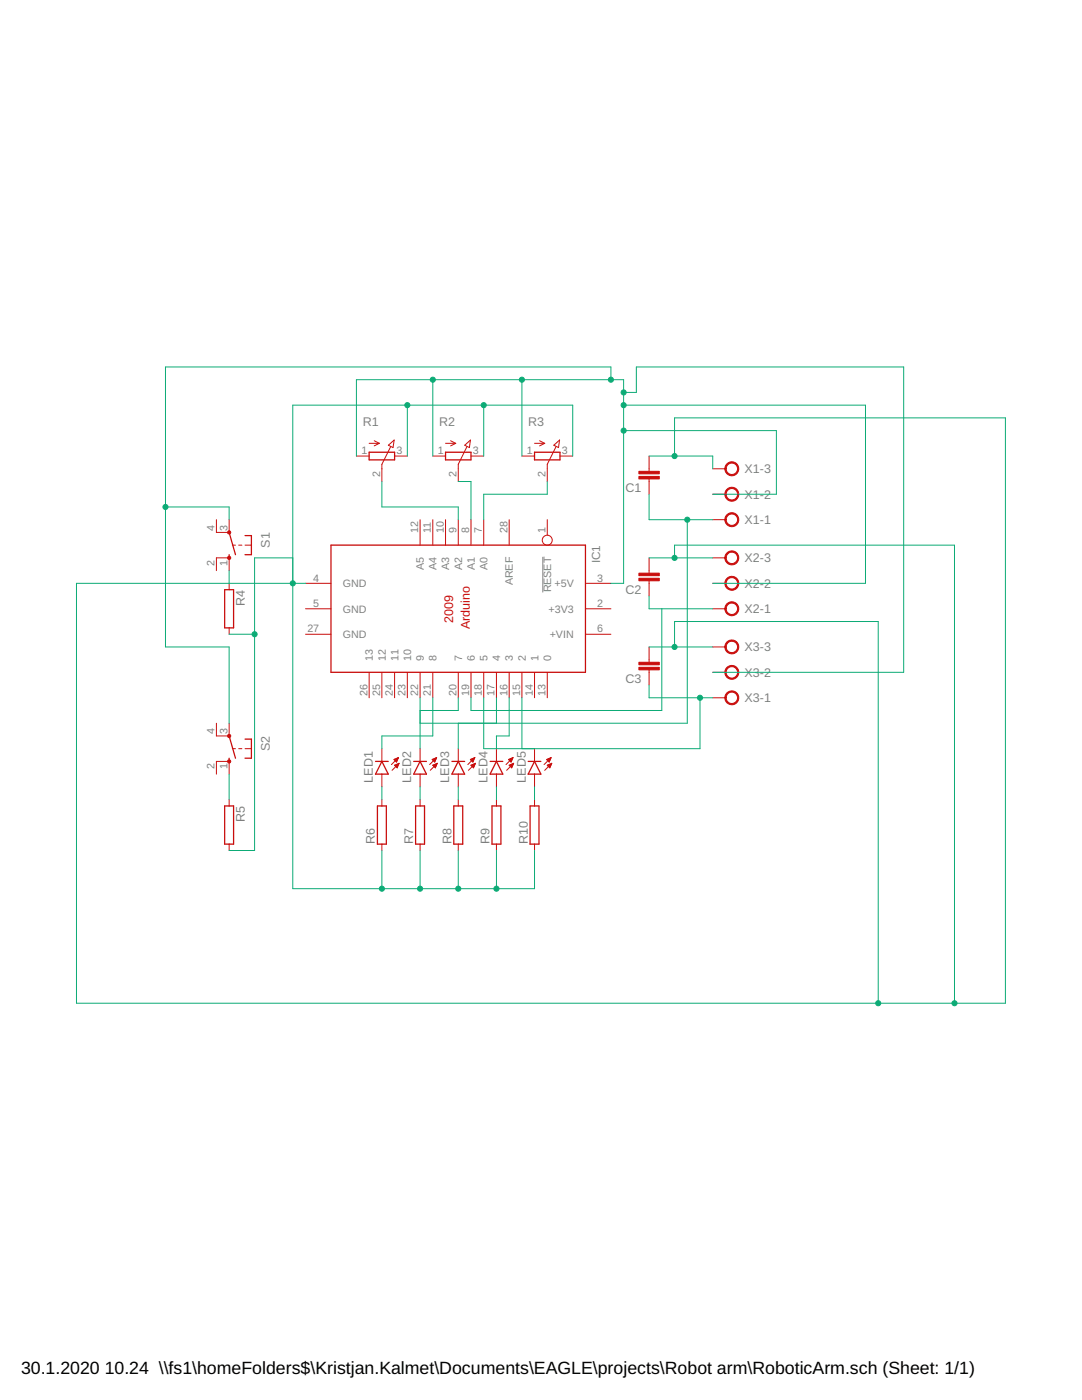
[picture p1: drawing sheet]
<svg xmlns="http://www.w3.org/2000/svg" width="216mm" height="279mm" viewBox="0 0 216 279" stroke-linecap="round" stroke-linejoin="round" font-family="sans-serif">
<path d="M108.3 111.1v7.1" fill="none" stroke="#808080" stroke-width=".2"/>
<g fill="none" stroke="#c90d0c" stroke-width=".25">
<path d="M73.7 90.3h5v1.5h-5zM88.9 90.3h5.1v1.5h-5.1zM106.7 90.3h5v1.5h-5zM44.8 117.7h1.8v7.6h-1.8zM45.7 110.7v.6M45.7 106.3l1.3 4.4M48.9 106.9h1.3v3.8h-1.3M66 108.8h50.8v25.4h-50.8zM45.7 151.3v.7M45.7 146.9l1.3 4.4M48.9 147.5h1.3v3.8h-1.3M74.9 152h2.6"/>
<path d="M76.2 152l1.3 2.5h-2.6zM82.5 152h2.6M83.8 152l1.3 2.5h-2.6zM90.2 152h2.5M91.4 152l1.3 2.5h-2.5zM97.8 152h2.5M99.1 152l1.2 2.5h-2.5zM105.4 152h2.5M106.7 152l1.2 2.5h-2.5zM44.8 160.8h1.8v7.7h-1.8zM75.3 160.8h1.8v7.7h-1.8zM82.9 160.8h1.8v7.7h-1.8z"/>
<path d="M90.6 160.8h1.7v7.7h-1.7zM98.2 160.8h1.7v7.7h-1.7zM105.8 160.8h1.7v7.7h-1.7z"/>
</g>
<g fill="none" stroke="#c90d0c" stroke-width=".2">
<path d="M71.1 91h2.6M73.7 88.5h2M74.7 88l1 .5M75.7 88.5l-1 .5M77.5 88.9l1.2-1.1-.3 1.5zM78 89.1l-1.8 3.6v3.4M78.7 91h2.6M86.4 91h2.5M88.9 88.5h2M89.9 88l1 .5M90.9 88.5l-1 .5M92.7 88.9l1.2-1.1-.2 1.5z"/>
<path d="M93.2 89.1l-1.8 3.6v3.4M94 91h2.5M104.1 91h2.6M106.7 88.5h2M107.7 88l1 .5M108.7 88.5l-1 .5M110.5 88.9l1.2-1.1-.3 1.5zM111 89.1l-1.8 3.6v3.4M111.7 91h2.6M129.5 91v3.1M129.5 95.6v3M142.2 98.6h2.6"/>
<path d="M142.2 93.6h2.6M43.2 103.7v2.6h2.5v-2.6M43.2 113.9v-2.6h2.5v2.6M45.7 116.4v1.3M46.4 108.8h.6M47.6 108.8h.7M48.9 108.8h1.3M61 116.4h5M83.8 103.7v5.1M86.4 103.7v5.1M88.9 103.7v5.1M91.4 103.7v5.1"/>
<path d="M94 103.7v5.1M96.5 103.7v5.1M101.6 103.7v5.1M109.2 103.7v3.1M116.8 116.4h5.1M129.5 111.3v3.1M129.5 115.9v3.1M142.2 116.4h2.6M142.2 111.3h2.6M142.2 103.7h2.6M45.7 125.3v1.3M61 121.5h5"/>
<path d="M61 126.6h5M73.7 134.2v5.1M76.2 134.2v5.1M78.7 134.2v5.1M81.3 134.2v5.1M83.8 134.2v5.1M86.4 134.2v5.1M91.4 134.2v5.1M94 134.2v5.1M96.5 134.2v5.1M99.1 134.2v5.1M101.6 134.2v5.1"/>
<path d="M104.1 134.2v5.1M106.7 134.2v5.1M109.2 134.2v5.1M116.8 121.5h5.1M116.8 126.6h5.1M129.5 129.1v3.1M129.5 133.7v3M142.2 121.5h2.6M142.2 139.3h2.6M142.2 134.2h2.6M142.2 129.1h2.6M43.2 144.3v2.6h2.5v-2.6"/>
<path d="M43.2 154.5v-2.5h2.5v2.5M45.7 159.6v1.2M46.4 149.4h.6M47.6 149.4h.7M48.9 149.4h1.3M76.2 149.4v2.6M76.2 154.5v2.5M76.2 159.6v1.2M78.6 151.6l.9-.4-.4 .9zM78.7 151.7h.6M78.7 151.5h.7M78.7 152.7h.8"/>
<path d="M78.8 151.8h.4M78.9 152.9h.5M78.9 151.9h.3M79 153h.4M79 152.6h.5M79 151.4h.4M79 152h.1M79.1 153.1h.2M79.2 153.2h.1M79.3 152.5h.3M79.3 151.3h.2M79.5 151.2l-1.4 1.4"/>
<path d="M79.5 152.4h.1M79.6 152.3l-1.4 1.4M79.6 152.3l-.4 .9M79.6 152.3l-.9 .4 .5 .5M83.8 149.4v2.6M83.8 154.5v2.5M83.8 159.6v1.2M86.2 151.6l.9-.4-.4 .9zM86.3 151.7h.6M86.3 151.5h.7M86.4 152.7h.7M86.4 151.8h.5"/>
<path d="M86.5 152.9h.5M86.5 151.9h.3M86.6 153h.4M86.6 152.6h.5M86.6 151.4h.4M86.7 152h.1M86.7 153.1h.2M86.8 153.2h.1M86.9 152.5h.3M86.9 151.3h.2M87.1 151.2l-1.4 1.4M87.2 152.4h.1"/>
<path d="M87.2 152.3l-1.3 1.4M87.2 152.3l-.3 .9M87.2 152.3l-.8 .4 .5 .5M91.4 149.4v2.6M91.4 154.5v2.5M91.4 159.6v1.2M93.9 151.6l.8-.4-.3 .9zM93.9 151.7h.6M94 151.5h.6M94 152.7h.7M94 151.8h.5M94.1 152.9h.5"/>
<path d="M94.1 151.9h.3M94.2 152.6h.5M94.2 153h.4M94.2 151.4h.4M94.3 152h.1M94.3 153.1h.2M94.5 153.2h.1M94.5 152.5h.3M94.5 151.3h.2M94.7 151.2l-1.4 1.4M94.8 152.4h.1M94.9 152.3l-1.4 1.4"/>
<path d="M94.9 152.3l-.4 .9M94.9 152.3l-.9 .4 .5 .5M99.1 149.4v2.6M99.1 154.5v2.5M99.1 159.6v1.2M101.5 151.6l.9-.4-.4 .9zM101.5 151.7h.7M101.6 151.5h.6M101.6 152.7h.7M101.7 151.8h.4M101.7 152.9h.6M101.8 151.9h.3"/>
<path d="M101.8 152.6h.6M101.9 153h.3M101.9 151.4h.4M101.9 152h.1M102 153.1h.2M102.1 153.2h.1M102.1 152.5h.3M102.2 151.3h.1M102.4 151.2l-1.4 1.4M102.4 152.4h.1M102.5 152.3l-1.4 1.4M102.5 152.3l-.4 .9"/>
<path d="M102.5 152.3l-.9 .4 .5 .5M106.7 149.4v2.6M106.7 154.5v2.5M106.7 159.6v1.2M109.1 151.6l.9-.4-.4 .9zM109.2 151.7h.6M109.2 151.5h.6M109.2 152.7h.7M109.3 151.8h.4M109.3 152.9h.6M109.4 151.9h.3M109.5 153h.3"/>
<path d="M109.5 152.6h.5M109.5 151.4h.4M109.5 152h.1M109.6 153.1h.2M109.7 153.2h.1M109.7 152.5h.3M109.8 151.3h.1M110 151.2l-1.4 1.4M110 152.4h.1M110.1 152.3l-1.4 1.4M110.1 152.3l-.4 .9M110.1 152.3l-.9 .4 .5 .5"/>
<path d="M45.7 168.5v1.2M76.2 168.5v1.2M83.8 168.5v1.2M91.4 168.5v1.2M99.1 168.5v1.2M106.7 168.5v1.2"/>
<circle cx="109.2" cy="107.8" r=".99"/>
</g>
<g fill="#c90d0c" stroke="#c90d0c" stroke-width=".2">
<path d="M145 102.8a1.39 1.39 0 0 1 2.2 .2 1.39 1.39 0 0 1-.8 2.1 1.39 1.39 0 0 1-1.8-1.4h.3a1.15 1.15 0 0 1 1.6-1.1 1.15 1.15 0 0 1 .3 1.9 1.15 1.15 0 0 1-1.9-.5v-.3h-.3z" fill-rule="evenodd"/>
<path d="M145 97.7a1.39 1.39 0 0 1 2.2 .2 1.39 1.39 0 0 1-.8 2.1 1.39 1.39 0 0 1-1.8-1.4h.3a1.15 1.15 0 0 1 1.6-1 1.15 1.15 0 0 1 .3 1.9 1.15 1.15 0 0 1-1.9-.6v-.3h-.3z" fill-rule="evenodd"/>
<path d="M145 92.6a1.39 1.39 0 0 1 2.2 .2 1.39 1.39 0 0 1-.8 2.1 1.39 1.39 0 0 1-1.8-1.3h.3a1.15 1.15 0 0 1 1.6-1.1 1.15 1.15 0 0 1 .3 1.9 1.15 1.15 0 0 1-1.9-.6v-.2h-.3z" fill-rule="evenodd"/>
<path d="M145 120.5a1.4 1.4 0 0 1 2.2 .3 1.4 1.4 0 0 1-.8 2 1.4 1.4 0 0 1-1.8-1.3h.3a1.15 1.15 0 0 1 1.6-1.1 1.15 1.15 0 0 1 .3 1.9 1.15 1.15 0 0 1-1.9-.5v-.3h-.3z" fill-rule="evenodd"/>
<path d="M145 115.5a1.39 1.39 0 0 1 2.2 .2 1.39 1.39 0 0 1-.8 2.1 1.39 1.39 0 0 1-1.8-1.4h.3a1.15 1.15 0 0 1 1.6-1.1 1.15 1.15 0 0 1 .3 1.9 1.15 1.15 0 0 1-1.9-.5v-.3h-.3z" fill-rule="evenodd"/>
<path d="M145 110.4a1.39 1.39 0 0 1 2.2 .2 1.39 1.39 0 0 1-.8 2.1 1.39 1.39 0 0 1-1.8-1.4h.3a1.15 1.15 0 0 1 1.6-1 1.15 1.15 0 0 1 .3 1.9 1.15 1.15 0 0 1-1.9-.6v-.3h-.3z" fill-rule="evenodd"/>
<path d="M145 138.3a1.4 1.4 0 0 1 2.2 .2 1.4 1.4 0 0 1-.8 2.1 1.4 1.4 0 0 1-1.8-1.3h.3a1.15 1.15 0 0 1 1.6-1.1 1.15 1.15 0 0 1 .3 1.9 1.15 1.15 0 0 1-1.9-.5v-.3h-.3z" fill-rule="evenodd"/>
<path d="M145 133.2a1.4 1.4 0 0 1 2.2 .3 1.4 1.4 0 0 1-.8 2 1.4 1.4 0 0 1-1.8-1.3h.3a1.15 1.15 0 0 1 1.6-1.1 1.15 1.15 0 0 1 .3 1.9 1.15 1.15 0 0 1-1.9-.5v-.3h-.3z" fill-rule="evenodd"/>
<path d="M145 128.1a1.4 1.4 0 0 1 2.2 .3 1.4 1.4 0 0 1-.8 2 1.4 1.4 0 0 1-1.8-1.3h.3a1.15 1.15 0 0 1 1.6-1.1 1.15 1.15 0 0 1 .3 1.9 1.15 1.15 0 0 1-1.9-.5v-.3h-.3z" fill-rule="evenodd"/>
<circle cx="45.7" cy="106.2" r=".33"/>
<circle cx="45.7" cy="111.3" r=".33"/>
<circle cx="45.7" cy="146.9" r=".32"/>
<circle cx="45.7" cy="152" r=".32"/>
</g>
<g fill="#c90d0c" stroke="#c90d0c" stroke-width=".2">
<path d="M127.5 95.1h4.1v.5h-4.1z"/>
<path d="M127.5 94.1h4.1v.5h-4.1z"/>
<path d="M127.5 115.4h4.1v.5h-4.1z"/>
<path d="M127.5 114.4h4.1v.5h-4.1z"/>
<path d="M127.5 133.2h4.1v.5h-4.1z"/>
<path d="M127.5 132.2h4.1v.5h-4.1z"/>
</g>
<g fill="none" stroke="#0dab76" stroke-width=".2">
<path d="M86.4 75.8v15.2M104.1 75.8v15.2M121.9 75.8v-2.6h-88.9v55.9h12.7v15.2M124.4 78.3h2.6v-5.1h53.3v61h-38.1M71.1 91v-15.2h53.3v40.6h-2.5M76.2 96.1v5.1h15.2v2.5M81.3 80.9v10.1M91.4 96.1h2.6v7.6M96.5 80.9v10.1M109.2 96.1v2.5h-12.7v5.1M114.3 91v-10.1h-55.9v96.5h48.3v-7.7M124.4 85.9h30.5v12.7h-12.7"/>
<path d="M124.4 80.9h48.3v35.5h-30.5M129.5 98.6v5.1h12.7M129.5 91h12.7v2.6M134.6 91v-7.6h66v116.8h-185.3v-83.8h45.7M33 101.2h12.7v2.5M45.7 113.9v2.5M58.4 111.3h-7.6v58.4h-5.1M129.5 119v2.5h12.7M129.5 111.3h12.7M134.6 111.3v-2.5h55.9v91.4M137.1 103.7v40.6h-53.3M45.7 126.6h5.1"/>
<path d="M83.8 139.3v10.1M86.4 139.3v7.6h-10.2v2.5M91.4 139.3v2.5h-7.6M96.5 139.3v10.1h43.2v-10.1M99.1 139.3v5M101.6 139.3v7.6h-2.5v2.5M104.1 139.3v10.1M129.5 129.1h12.7M129.5 136.7v2.6h12.7M132.1 121.5v20.3h-38.1v-2.5M134.6 129.1v-5.1h40.6v76.2M45.7 154.5v5.1"/>
<path d="M76.2 157v2.6M83.8 157v2.6M91.4 144.3v5.1M91.4 157v2.6M99.1 157v2.6M106.7 157v2.6M76.2 169.7v7.7M83.8 169.7v7.7M91.4 169.7v7.7M99.1 169.7v7.7"/>
</g>
<g fill="#0dab76" stroke="#0dab76" stroke-width=".2">
<circle cx="86.4" cy="75.8" r=".51"/>
<circle cx="104.1" cy="75.8" r=".51"/>
<circle cx="121.9" cy="75.8" r=".51"/>
<circle cx="33" cy="101.2" r=".51"/>
<circle cx="124.4" cy="80.9" r=".51"/>
<circle cx="124.4" cy="78.3" r=".51"/>
<circle cx="124.4" cy="85.9" r=".51"/>
<circle cx="139.7" cy="139.3" r=".51"/>
<circle cx="134.6" cy="129.1" r=".51"/>
<circle cx="134.6" cy="111.3" r=".51"/>
<circle cx="99.1" cy="177.4" r=".51"/>
<circle cx="91.4" cy="177.4" r=".51"/>
<circle cx="83.8" cy="177.4" r=".51"/>
<circle cx="76.2" cy="177.4" r=".51"/>
<circle cx="58.4" cy="116.4" r=".51"/>
<circle cx="96.5" cy="80.9" r=".51"/>
<circle cx="81.3" cy="80.9" r=".51"/>
<circle cx="50.8" cy="126.6" r=".51"/>
<circle cx="134.6" cy="91" r=".51"/>
<circle cx="190.5" cy="200.2" r=".51"/>
<circle cx="175.2" cy="200.2" r=".51"/>
<circle cx="137.1" cy="103.7" r=".51"/>
</g>
<g font-size="3.5">
<text x="4.2" y="274.2">30.1.2020</text>
<text x="20.9" y="274.2">10.24 \\fs1\homeFolders$\Kristjan.Kalmet\Documents\EAGLE\projects\Robot arm\RoboticArm.sch (Sheet: 1/1)</text>
</g>
<g font-size="2.5" fill="#808080">
<text x="72.4" y="85.1">R1</text>
<text x="87.6" y="85.1">R2</text>
<text x="105.4" y="85.1">R3</text>
<text x="148.6" y="94.4">X1-3</text>
<text x="124.8" y="98.3">C1</text>
<text x="148.6" y="99.5">X1-2</text>
<text x="148.6" y="104.6">X1-1</text>
<text x="53.9" y="109.3" transform="rotate(-90 53.9 109.3)">S1</text>
<text x="148.6" y="112.2">X2-3</text>
<text x="124.8" y="118.6">C2</text>
<text x="148.6" y="117.3">X2-2</text>
<text x="48.9" y="120.9" transform="rotate(-90 48.9 120.9)">R4</text>
<text x="148.6" y="122.4">X2-1</text>
<text x="148.6" y="130">X3-3</text>
<text x="124.8" y="136.3">C3</text>
<text x="148.6" y="135.1">X3-2</text>
<text x="148.6" y="140.2">X3-1</text>
<text x="53.9" y="150" transform="rotate(-90 53.9 150)">S2</text>
<text x="74.4" y="156.2" transform="rotate(-90 74.4 156.2)">LED1</text>
<text x="82" y="156.2" transform="rotate(-90 82 156.2)">LED2</text>
<text x="89.7" y="156.2" transform="rotate(-90 89.7 156.2)">LED3</text>
<text x="97.3" y="156.2" transform="rotate(-90 97.3 156.2)">LED4</text>
<text x="104.9" y="156.2" transform="rotate(-90 104.9 156.2)">LED5</text>
<text x="48.9" y="164" transform="rotate(-90 48.9 164)">R5</text>
<text x="74.8" y="168.5" transform="rotate(-90 74.8 168.5)">R6</text>
<text x="82.4" y="168.5" transform="rotate(-90 82.4 168.5)">R7</text>
<text x="90.1" y="168.5" transform="rotate(-90 90.1 168.5)">R8</text>
<text x="97.7" y="168.5" transform="rotate(-90 97.7 168.5)">R9</text>
<text x="105.3" y="168.5" transform="rotate(-90 105.3 168.5)">R10</text>
</g>
<g font-size="2.5" fill="#c90d0c">
<text x="90.4" y="124.3" transform="rotate(-90 90.4 124.3)">2009</text>
<text x="93.7" y="125.6" transform="rotate(-90 93.7 125.6)">Arduino</text>
</g>
<text font-size="2.3" fill="#808080" x="119.8" y="112.5" transform="rotate(-90 119.8 112.5)">IC1</text>
<g font-size="2.1" fill="#808080">
<text x="72.1" y="90.7">1</text>
<text x="75.8" y="95.1" transform="rotate(-90 75.8 95.1)">2</text>
<text x="79.1" y="90.7">3</text>
<text x="87.4" y="90.7">1</text>
<text x="91.1" y="95.1" transform="rotate(-90 91.1 95.1)">2</text>
<text x="94.3" y="90.7">3</text>
<text x="105.1" y="90.7">1</text>
<text x="108.9" y="95.1" transform="rotate(-90 108.9 95.1)">2</text>
<text x="112.1" y="90.7">3</text>
<text x="42.8" y="105.9" transform="rotate(-90 42.8 105.9)">4</text>
<text x="45.4" y="105.9" transform="rotate(-90 45.4 105.9)">3</text>
<text x="83.5" y="106.5" transform="rotate(-90 83.5 106.5)">12</text>
<text x="86" y="106.5" transform="rotate(-90 86 106.5)">11</text>
<text x="88.5" y="106.5" transform="rotate(-90 88.5 106.5)">10</text>
<text x="91.1" y="106.5" transform="rotate(-90 91.1 106.5)">9</text>
<text x="93.6" y="106.5" transform="rotate(-90 93.6 106.5)">8</text>
<text x="96.2" y="106.5" transform="rotate(-90 96.2 106.5)">7</text>
<text x="101.2" y="106.5" transform="rotate(-90 101.2 106.5)">28</text>
<text x="108.9" y="106.5" transform="rotate(-90 108.9 106.5)">1</text>
<text x="42.8" y="112.9" transform="rotate(-90 42.8 112.9)">2</text>
<text x="45.4" y="112.9" transform="rotate(-90 45.4 112.9)">1</text>
<text x="84.6" y="113.7" transform="rotate(-90 84.6 113.7)">A5</text>
<text x="87.1" y="113.7" transform="rotate(-90 87.1 113.7)">A4</text>
<text x="89.7" y="113.7" transform="rotate(-90 89.7 113.7)">A3</text>
<text x="92.2" y="113.7" transform="rotate(-90 92.2 113.7)">A2</text>
<text x="94.7" y="113.7" transform="rotate(-90 94.7 113.7)">A1</text>
<text x="97.3" y="113.7" transform="rotate(-90 97.3 113.7)">A0</text>
<text x="62.5" y="116.1">4</text>
<text x="68.4" y="117.2">GND</text>
<text x="102.4" y="116.8" transform="rotate(-90 102.4 116.8)">AREF</text>
<text x="110" y="118.2" transform="rotate(-90 110 118.2)">RESET</text>
<text x="110.6" y="117.2">+5V</text>
<text x="119.2" y="116.1">3</text>
<text x="62.5" y="121.1">5</text>
<text x="68.4" y="122.3">GND</text>
<text x="109.5" y="122.3">+3V3</text>
<text x="119.2" y="121.1">2</text>
<text x="61.3" y="126.2">27</text>
<text x="68.4" y="127.3">GND</text>
<text x="74.4" y="131.8" transform="rotate(-90 74.4 131.8)">13</text>
<text x="77" y="131.8" transform="rotate(-90 77 131.8)">12</text>
<text x="79.5" y="131.8" transform="rotate(-90 79.5 131.8)">11</text>
<text x="82" y="131.8" transform="rotate(-90 82 131.8)">10</text>
<text x="84.6" y="131.8" transform="rotate(-90 84.6 131.8)">9</text>
<text x="87.1" y="131.8" transform="rotate(-90 87.1 131.8)">8</text>
<text x="92.2" y="131.8" transform="rotate(-90 92.2 131.8)">7</text>
<text x="94.7" y="131.8" transform="rotate(-90 94.7 131.8)">6</text>
<text x="97.3" y="131.8" transform="rotate(-90 97.3 131.8)">5</text>
<text x="99.8" y="131.8" transform="rotate(-90 99.8 131.8)">4</text>
<text x="102.4" y="131.8" transform="rotate(-90 102.4 131.8)">3</text>
<text x="104.9" y="131.8" transform="rotate(-90 104.9 131.8)">2</text>
<text x="107.4" y="131.8" transform="rotate(-90 107.4 131.8)">1</text>
<text x="109.7" y="127.3">+VIN</text>
<text x="110" y="131.8" transform="rotate(-90 110 131.8)">0</text>
<text x="119.2" y="126.2">6</text>
<text x="73.3" y="138.9" transform="rotate(-90 73.3 138.9)">26</text>
<text x="75.8" y="138.9" transform="rotate(-90 75.8 138.9)">25</text>
<text x="78.4" y="138.9" transform="rotate(-90 78.4 138.9)">24</text>
<text x="80.9" y="138.9" transform="rotate(-90 80.9 138.9)">23</text>
<text x="83.5" y="138.9" transform="rotate(-90 83.5 138.9)">22</text>
<text x="86" y="138.9" transform="rotate(-90 86 138.9)">21</text>
<text x="91.1" y="138.9" transform="rotate(-90 91.1 138.9)">20</text>
<text x="93.6" y="138.9" transform="rotate(-90 93.6 138.9)">19</text>
<text x="96.2" y="138.9" transform="rotate(-90 96.2 138.9)">18</text>
<text x="98.7" y="138.9" transform="rotate(-90 98.7 138.9)">17</text>
<text x="101.2" y="138.9" transform="rotate(-90 101.2 138.9)">16</text>
<text x="103.8" y="138.9" transform="rotate(-90 103.8 138.9)">15</text>
<text x="106.3" y="138.9" transform="rotate(-90 106.3 138.9)">14</text>
<text x="108.9" y="138.9" transform="rotate(-90 108.9 138.9)">13</text>
<text x="42.8" y="146.5" transform="rotate(-90 42.8 146.5)">4</text>
<text x="45.4" y="146.5" transform="rotate(-90 45.4 146.5)">3</text>
<text x="42.8" y="153.5" transform="rotate(-90 42.8 153.5)">2</text>
<text x="45.4" y="153.5" transform="rotate(-90 45.4 153.5)">1</text>
</g>
</svg>
